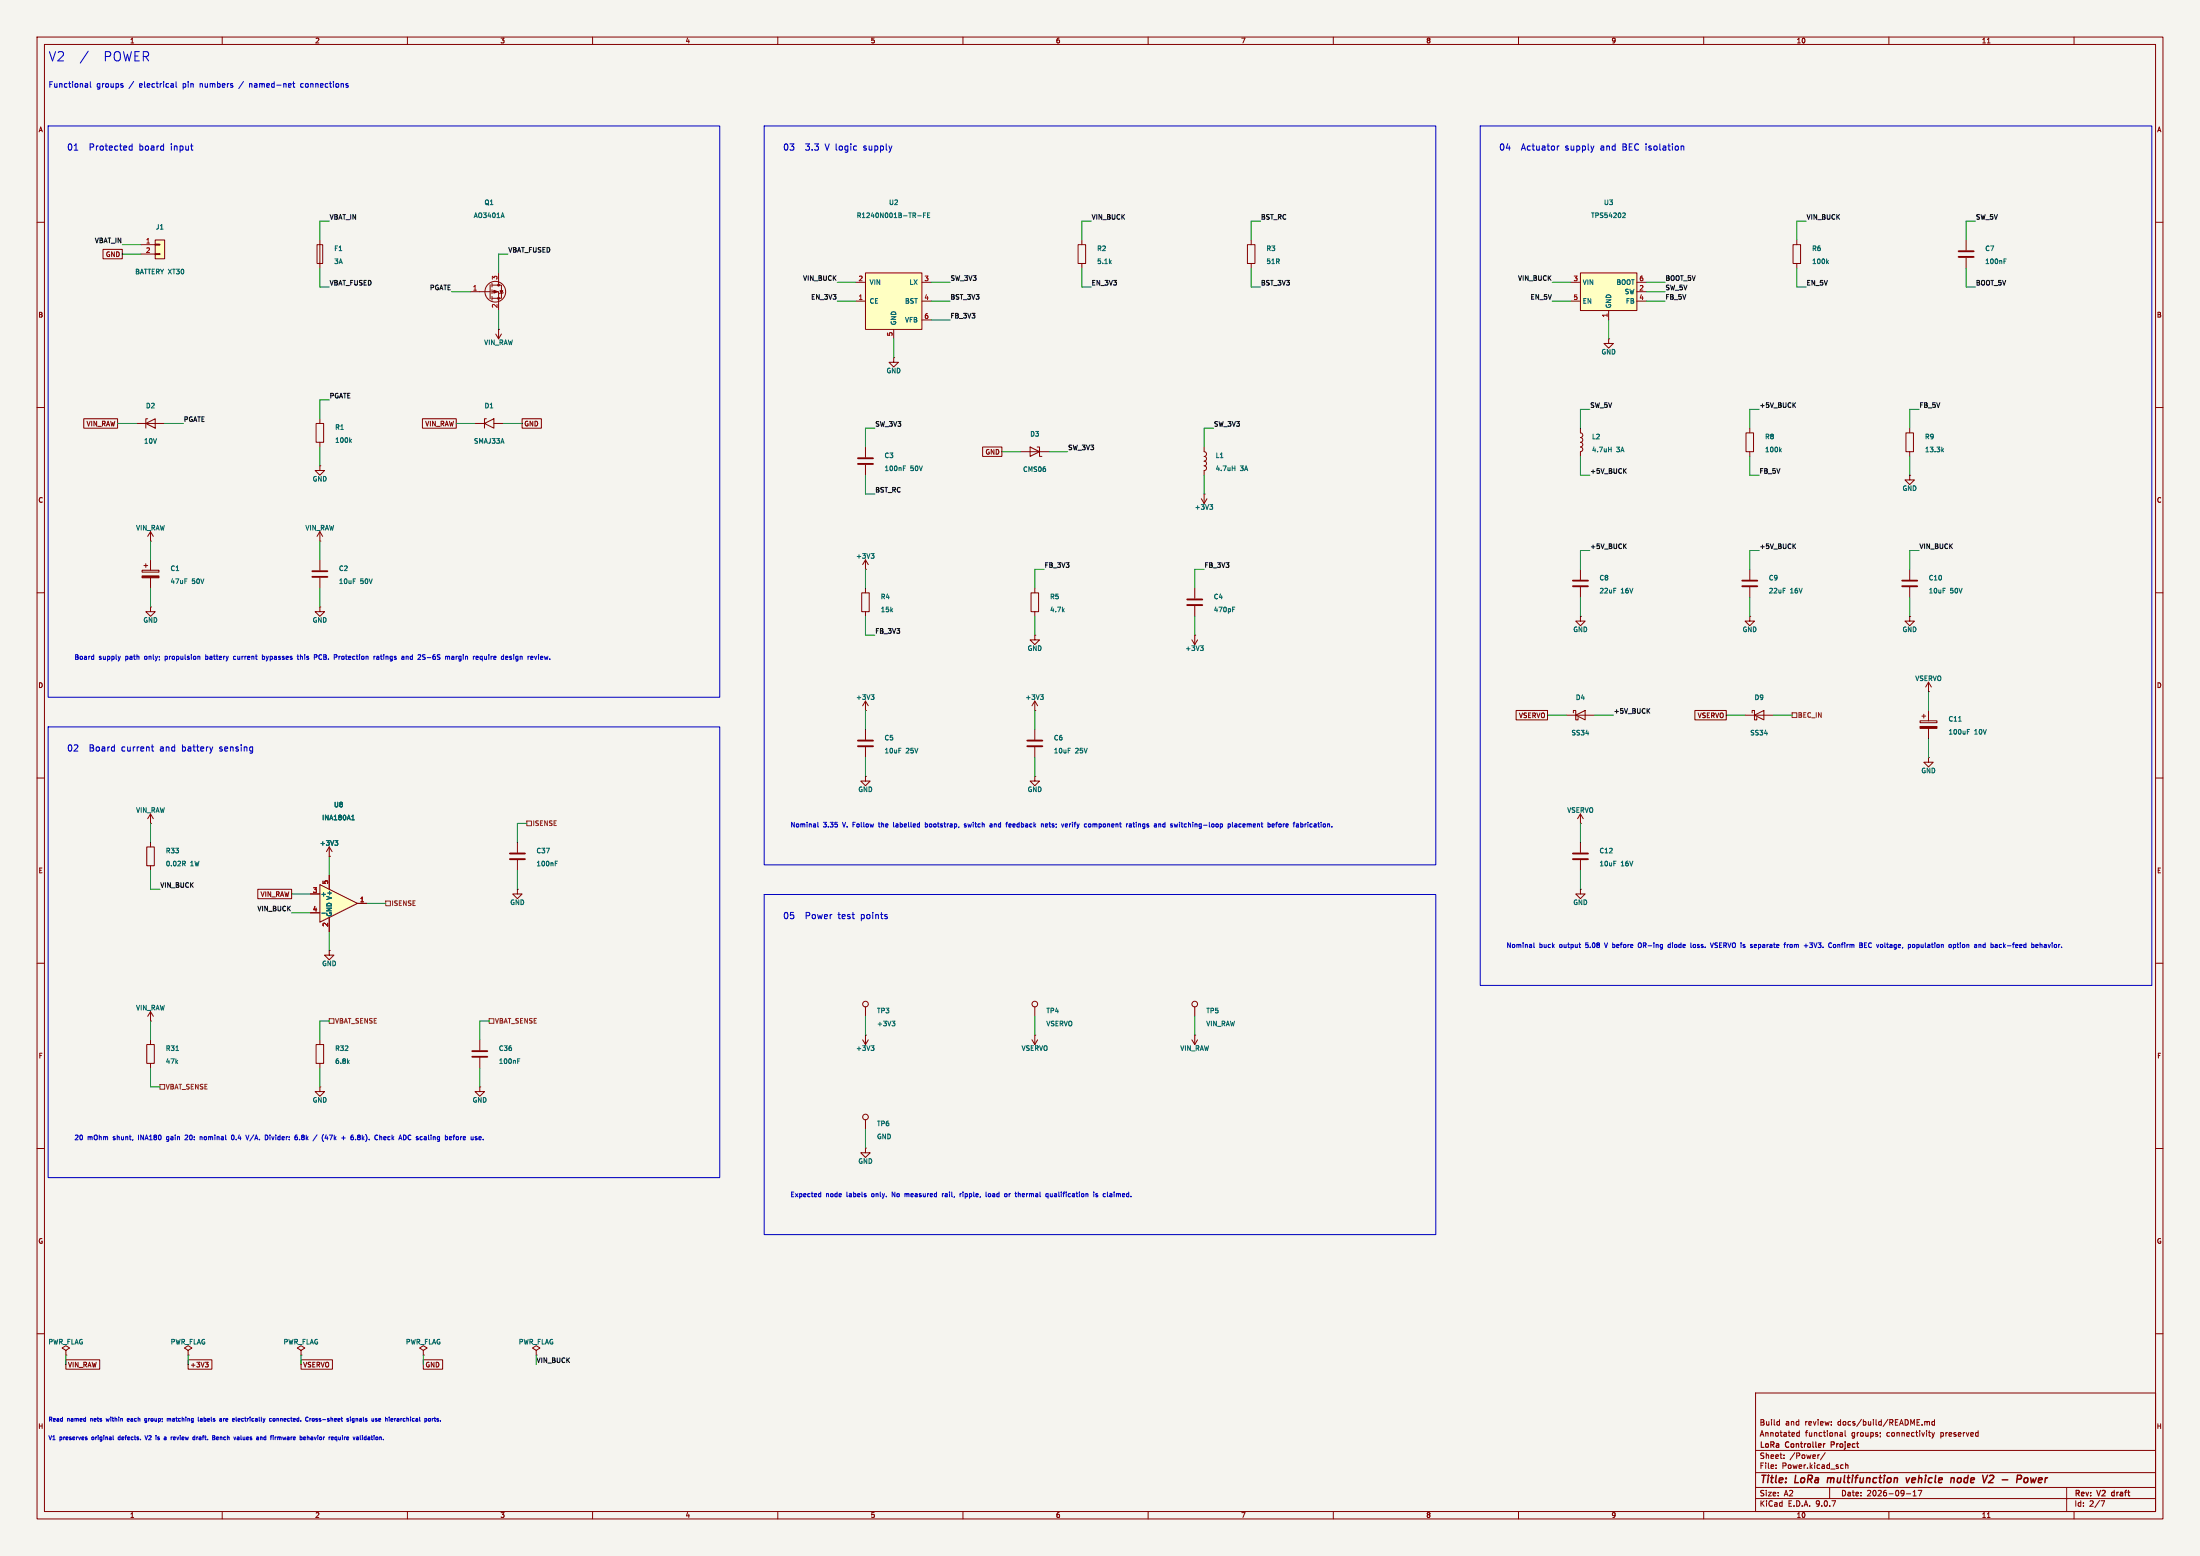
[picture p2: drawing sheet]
<svg xmlns="http://www.w3.org/2000/svg" width="594mm" height="420mm" viewBox="0 0 594 420" stroke-linecap="round" stroke-linejoin="round" font-family="sans-serif">
<path d="M0 0h594v420h-594z" fill="#f5f4ef" stroke="#f5f4ef" stroke-width=".27"/>
<g fill="none" stroke="#840000" stroke-width=".27">
<path d="M10 10h574v400h-574zM12 12h570v396h-570zM60 10v2M110 10v2M160 10v2M210 10v2M260 10v2M310 10v2M360 10v2M410 10v2M460 10v2M510 10v2"/>
<path d="M536.6 11.6h.7M560 10v2M10 60h2M127 78.7h5.3M132.3 76.8v3.8M132.8 77h2.6v3.5h-2.6M132.8 78.7h1.8v5.1M132.8 76.5v1M132.8 78.2v1M134.6 73.7v3.3M135 78.5h.8l-.4 .6zM135.9 79l-1 .2"/>
<path d="M336.8 66h2v5.1h-2zM337.8 64.8v1.2M337.8 71.1v1.3M484.1 66h2.1v5.1h-2.1zM485.1 64.8v1.2M485.1 71.1v1.3M530.9 64.8v2.8M530.9 69.6v2.8M582 60h2M132.8 80v1M133.9 90.2l.7 1.2M134.6 88.9h.1"/>
<path d="M134.6 88.9v2.5M135.4 90.2l-.8 1.2M434.3 91.4v1.3h1.3l-1.3 1.3-1.2-1.3h1.2M434.3 91.4h.1M10 110h2M128.3 114.3h2.5M130.8 114.3l2.5-1.3v2.6zM131.3 113h-.5v2.6M133.3 114.3h2.6M471.4 116.8h2.1v5.1h-2.1zM472.4 115.6v1.2M514.6 116.8h2v5.1h-2z"/>
<path d="M515.6 115.6v1.2M582 110h2M86.4 125.7v1.3h1.2l-1.2 1.3-1.3-1.3h1.3M86.4 125.7h.1M472.4 121.9v1.3M515.6 128.3v1.2h1.3l-1.3 1.3-1.3-1.3h1.3M515.6 128.3h.1M515.6 121.9v1.3M38.4 153.9h4.5v.5h-4.5zM38.9 152.7h1M39.4 152.1v1.1M40.6 146.1h.1"/>
<path d="M40.6 143.5v2.6M40.6 151.1v2.8M40.6 156v2.8M40.6 143.5l-.7 1.3M40.6 143.5l.8 1.3M86.4 146.1h.1M86.4 143.5v2.6M86.4 151.1v2.8M86.4 156v2.8M86.4 143.5l-.8 1.3M86.4 143.5l.7 1.3M233.7 158.8v1.2"/>
<path d="M279.4 158.8v1.2M322.6 158.8v2.7M426.7 153.7v2.8M426.7 158.5v2.8M472.4 153.7v2.8M472.4 158.5v2.8M10 160h2M40.6 163.8v1.3h1.3l-1.3 1.3-1.2-1.3h1.2M40.6 163.8h.1M86.4 163.8v1.3h1.2l-1.2 1.3-1.3-1.3h1.3M86.4 163.8h.1M232.7 160h2v5.1h-2z"/>
<path d="M233.7 165.1v1.3M278.4 160h2v5.1h-2zM279.4 171.5v1.2h1.3l-1.3 1.3-1.3-1.3h1.3M279.4 171.5h.1M279.4 165.1v1.3M321.8 172.7l.8 1.3M322.6 171.5h.1M322.6 163.6v2.8M322.6 171.5v2.5M323.3 172.7l-.7 1.3M472.4 166.4v1.2h1.3l-1.3 1.3-1.2-1.3h1.2M472.4 166.4h.1"/>
<path d="M515.6 166.4v1.2h1.3l-1.3 1.3-1.3-1.3h1.3M515.6 166.4h.1M582 160h2M233.7 191.8h.1M233.7 189.2v2.6M233.7 196.9v2.7M233.7 189.2l-.8 1.3M233.7 189.2l.7 1.3M279.4 191.8h.1M279.4 189.2v2.6M279.4 196.9v2.7M279.4 189.2l-.8 1.3"/>
<path d="M279.4 189.2l.8 1.3M10 210h2M40.6 219.7v2.6M40.6 219.7l-.7 1.3M40.6 219.7l.8 1.3M233.7 209.6v1.2h1.2l-1.2 1.3-1.3-1.3h1.3M233.7 209.6h.1M233.7 201.7v2.8M279.4 209.6v1.2h1.3l-1.3 1.3-1.3-1.3h1.3M279.4 209.6h.1M279.4 201.7v2.8M582 210h2"/>
<path d="M39.6 228.6h2.1v5.1h-2.1zM40.6 222.3h.1M40.6 227.3v1.3M40.6 233.7v1.3M10 260h2M40.6 275.6h.1M40.6 273.1v2.5M40.6 273.1l-.7 1.2M40.6 273.1l.8 1.2M233.7 279.4h.1M233.7 271.8v2.5M233.7 279.4v2.5"/>
<path d="M279.4 279.4h.1M279.4 271.8v2.5M279.4 279.4v2.5M322.6 279.4h.1M322.6 271.8v2.5M322.6 279.4v2.5M582 260h2M232.9 280.7l.8 1.2M234.4 280.7l-.7 1.2M278.6 280.7l.8 1.2M280.2 280.7l-.8 1.2M321.8 280.7l.8 1.2"/>
<path d="M323.3 280.7l-.7 1.2M10 310h2M233.7 309.9v1.3h1.2l-1.2 1.2-1.3-1.2h1.3M233.7 309.9h.1M233.7 302.3v2.5M582 310h2M10 360h2M474 376h108v32h-108zM582 360h2M474 397.5h108M474 391.5h108M479.5 396.2v.2"/>
<path d="M479.5 395.4v.2M480 383.7h.5M480.5 383.2v1.5M480.5 384.6l-.5 .1M481.7 393.5v.2M481.7 392.7v.2M485.1 387.4l.3 .3 .4-.1M485.8 386.2v1.5M485.8 386.7h-.4l-.3 .3M491.2 392.7h-.2M492.8 392.1l-1.3 1.9M496.8 387.6h.7"/>
<path d="M496.8 386.7h.6l.1 1M497.2 395.4h.5M497.5 387l-.7 .2M497.7 396.3l-.5 .1M498.2 386.2v1.3l.2 .2M498.3 395.5l.6-.1 .1 1M498.3 394.9v1.5M507.7 386.7v.2M507.7 387.6l-.1 .3M519.7 383.8l.4-.1 .2 .2M519.7 383.7v1M520.3 383.9l.2-.2h.4l.1 1"/>
<path d="M520.3 383.9v.8M520.7 386.7h.5M521.1 387.7h.1M521.6 386.7l.4 1M522 387.7l-.4 .5M522.3 386.7l-.3 1M522.3 383.7h-.4l-.3 .3 .1 .6h.6M522.3 383.2v1.5M60 408v2M110 408v2M160 408v2M210 408v2"/>
<path d="M260 408v2M310 408v2M360 408v2M410 408v2M460 408v2M474 404.5h108M474 401.5h108M494 401.5v3M510 408v2M514.7 403.2h1.2M516.5 403.8h.9M516.5 402.7l.5-.4v1.5"/>
<path d="M517.9 402.3h1l-.7 1.5M536.6 409.6h.7M558 401.5v6.5M560 408v2M567.2 405.1h1l-.6 1.5"/>
<circle cx="133.7" cy="78.7" r="2.79"/>
<circle cx="233.7" cy="271" r=".76"/>
<circle cx="279.4" cy="271" r=".76"/>
<circle cx="322.6" cy="271" r=".76"/>
<circle cx="233.7" cy="301.5" r=".76"/>
</g>
<path d="M494.4 390h.6M495 389.2h-.6v1.5M570.2 402.9v.7" fill="none" stroke="#840000" stroke-width=".3"/>
<path d="M493.5 398.9l-.1 1.3M514.7 398.9l.3 1.3 .6-1.3M526.8 399.1l.3-.2 .5 .1-.1 1.2M538.2 398.3l-.7-.1-.3 .2M538.2 399.1l-1.3 1.1h1.2M545.7 399.1l.1-.5-.1-.3-1-.1-.2 2M546.5 399.2l.4-.3 .5 .1 .2 .2-.3 .9-.5 .1-.3-.2M548.3 398.9l.2 1.3 .5-1" fill="none" stroke="#840000" stroke-width=".4"/>
<g fill="none" stroke="#840000" stroke-width=".51">
<path d="M528.8 67.8h4.1M528.8 69.3h4.1M84.3 154.2h4.1M84.3 155.7h4.1M424.7 156.7h4.1M424.7 158.2h4.1M470.4 156.7h4.1M470.4 158.2h4.1M320.5 161.8h4.1M320.5 163.3h4.1M231.6 199.9h4.1M277.4 199.9h4"/>
<path d="M231.6 201.4h4.1M277.4 201.4h4"/>
</g>
<g fill="none" stroke="#006464" stroke-width=".27">
<path d="M135.7 57.5l.4 1.2M493.3 70.7l.4 .5M493.7 70.3l-.5 .5M541.1 70.5h.4M541.1 69.9h.6M480.6 121.5l.4 .5M481 121.1l-.5 .5M524.4 121.5l.4 .5M524.8 121.1l-.5 .5M324.1 174.3h.8l-.4 .5M324.6 174.8l.3 .2-.3 .6M332.8 164.5h.4"/>
<path d="M332.8 163.9h.6M235.2 187.5h.8l-.4 .5M235.7 188l.3 .2-.3 .6M280.9 187.5h.8l-.4 .5M281.5 188l.2 .2-.2 .6M49.6 233.1l.4 .6M49.9 232.5v.6M240.8 275.6h.8l-.4 .5M241.4 276.1l.2 .3-.2 .5M235.2 282.3h.8l-.4 .4M235.7 282.7l.3 .3-.3 .5"/>
</g>
<g fill="#840000" stroke="#840000" stroke-width=".27">
<path d="M38.4 155.4h4.5v.6h-4.5z"/>
<path d="M133.3 78.4l1.1 .3-1.1 .4z"/>
<circle cx="134.6" cy="77" r=".25"/>
<circle cx="134.6" cy="80.5" r=".25"/>
</g>
<path d="M86.4 238.8l10.1 5-10.1 5.1z" fill="#ffffc2"/>
<g fill="none" stroke="#840000" stroke-width=".27">
<path d="M426.7 219.7l-.7 1.3M426.7 219.7l.8 1.3M426.7 219.7v2.6M520.7 204.5v1.2h1.3l-1.3 1.3-1.3-1.3h1.3M520.7 204.5h.1M86.4 238.8l10.1 5-10.1 5.1zM88.9 231.1h.1M88.9 228.6v2.5M88.9 236.2v3.8M88.9 228.6l-.8 1.3M88.9 228.6l.8 1.3M139.7 227.3v2.8"/>
<path d="M139.7 232.2v2.8M426.7 222.3h.1M426.7 227.3v2.8M426.7 232.2v2.8M83.8 241.3h2.6M83.8 246.4h2.6M88.9 256.5v1.3h1.3l-1.3 1.3-1.3-1.3h1.3M88.9 256.5h.1M88.9 247.7v3.8M96.5 243.8h2.6M139.7 240v1.3h1.3l-1.3 1.3-1.3-1.3h1.3M139.7 240h.1"/>
<path d="M426.7 240v1.3h1.3l-1.3 1.3-1.3-1.3h1.3M426.7 240h.1M39.6 281.9h2.1v5.1h-2.1zM40.6 280.7v1.2M40.6 287v1.3M85.3 281.9h2.1v5.1h-2.1zM86.4 293.4v1.2h1.2l-1.2 1.3-1.3-1.3h1.3M86.4 293.4h.1M86.4 280.7v1.2M86.4 287v1.3M129.5 293.4v1.2h1.3l-1.3 1.3-1.2-1.3h1.2M129.5 293.4h.1"/>
<path d="M129.5 280.7v2.8M129.5 285.5v2.8M114.3 364.5l1-.6-1-.7-1 .7 1 .6v1.3M114.3 365.8h.1M144.8 364.5l1-.6-1-.7-1 .7 1 .6v1.3M144.8 365.8h.1"/>
</g>
<path d="M90.4 226.9h.8l-.4 .5M91 227.4l.2 .2-.2 .6M94.9 221.3h.8M95.2 220.2l.1-.2v1.3M149.9 233.1h.4M149.9 232.4h.6M86.9 246.5h1M47.5 283.6h.7M139.8 286.4h.4M139.8 285.8h.6" fill="none" stroke="#006464" stroke-width=".27"/>
<path d="M137.7 230.4h4M137.7 231.9h4M424.7 230.4h4.1M424.7 231.9h4.1M127.5 283.7h4.1M127.5 285.2h4.1" fill="none" stroke="#840000" stroke-width=".51"/>
<path d="M233.7 73.7h15.2v15.2h-15.2z" fill="#ffffc2"/>
<g fill="none" stroke="#840000" stroke-width=".27">
<path d="M85.6 66h1.5v5.1h-1.5zM86.4 64.8v7.6M231.1 76.2h2.6M233.7 73.7h15.2v15.2h-15.2zM248.9 76.2h2.6M231.1 81.3h2.6M241.3 96.5v1.3h1.3l-1.3 1.3-1.3-1.3h1.3M241.3 96.5h.1M241.3 88.9v2.5M248.9 81.3h2.6M248.9 86.4h2.6M36.8 114.3h7.6"/>
<path d="M39.4 114.3l2.5-1.3v2.6zM39.9 113h-.5v2.6M85.3 114.3h2.1v5.1h-2.1zM86.4 113v1.3M86.4 119.4v1.3M426.7 115.6v1.2l.5 .2 .1 .5-.1 .4-.5 .2 .5 .3 .1 .5-.6 .5M426.7 119.4l.5 .2 .1 .4-.1 .5-.5 .1 .5 .2 .1 .5-.1 .4-.5 .2v1.3M233.7 120.7v2.7M233.7 125.5v2.8M422.9 193h7.6M424.8 192.4v-.6h.6v2.5h.7v-.6M425.4 193l2.6-1.2v2.5z"/>
<path d="M471.2 193h7.6M473.1 192.4v-.6h.6v2.5h.6v-.6M473.7 193l2.5-1.2v2.5zM17.8 364.5l1-.6-1-.7-1 .7 1 .6v1.3M17.8 365.8h.1M50.8 364.5l1-.6-1-.7-1 .7 1 .6v1.3M50.8 365.8h.1M81.3 364.5l1-.6-1-.7-1 .7 1 .6v1.3M81.3 365.8h.1"/>
</g>
<path d="M247.8 58.3h.9M249.3 58.1h.5M249.9 57.5h-.6v1.2M250.4 58.1h.5M251 57.5h-.6v1.2h.6M94.5 118.9l.4 .5M94.9 118.6l-.5 .5M243.9 126.4h.4M243.9 125.8h.6M434.3 121.3h.7M435 120.7v1.3" fill="none" stroke="#006464" stroke-width=".27"/>
<path d="M231.6 123.7h4.1M231.6 125.2h4.1" fill="none" stroke="#840000" stroke-width=".51"/>
<path d="M426.7 73.7h15.3v10.1h-15.3z" fill="#ffffc2"/>
<g fill="none" stroke="#840000" stroke-width=".27">
<path d="M424.2 76.2h2.5M426.7 73.7h15.3v10.1h-15.3zM442 76.2h2.5M442 78.7h2.5M424.2 81.3h2.5M434.3 83.8v2.6M442 81.3h2.5M233.7 153.7h.1M233.7 151.1l-.8 1.3M233.7 151.1l.7 1.3M233.7 151.1v2.6M518.4 194.6h4.6v.5h-4.6z"/>
<path d="M518.9 193.3h1M519.4 192.8v1M520.7 186.7h.1M520.7 184.2v2.5M520.7 191.8v2.8M520.7 196.6v2.8M520.7 184.2l-.8 1.2M520.7 184.2l.8 1.2"/>
</g>
<path d="M438.3 57.5h.4l.1 .3-.7 .9h.7M235.2 149.4h.8l-.4 .5M235.7 149.9l.3 .2-.3 .6M528.8 194.7h.7M531.2 197.5h.4M531.2 196.9h.6" fill="none" stroke="#006464" stroke-width=".27"/>
<path d="M518.4 196.1h4.6v.5h-4.6z" fill="#840000" stroke="#840000" stroke-width=".27"/>
<path d="M41.9 64.8h2.5v5.1h-2.5z" fill="#ffffc2"/>
<g fill="none" stroke="#840000" stroke-width=".27">
<path d="M27.8 67.3h5.2v2.6h-5.2zM38.1 66h3.8M38.1 68.6h3.8M41.9 64.8h2.5v5.1h-2.5zM41.9 65.9h1.3v.3h-1.3zM41.9 68.5h1.3v.2h-1.3zM291.1 66h2v5.1h-2zM292.1 64.8v1.2M292.1 71.1v1.3M22.6 113h9.1v2.6h-9.1zM114.1 113h9.1v2.6h-9.1zM141 113h5.2v2.6h-5.2z"/>
<path d="M265.3 120.6h5.2v2.6h-5.2zM275.6 121.9h7.6M278.1 120.7l2.6 1.2-2.6 1.3zM280 120.7h.7v2.5h.6M324.4 134.6l.7 1.3M325.1 133.4h.1M325.1 120.7v1.2l.5 .2 .2 .5-.2 .4-.5 .2 .4 .1 .2 .4-.1 .5-.5 .3 .6 .4-.1 .6-.5 .2 .5 .3 .1 .5-.2 .4-.4 .1M325.1 127v1.3M325.1 133.4v2.5M325.9 134.6l-.8 1.3M515.6 153.7v2.8M515.6 158.5v2.8"/>
<path d="M426.7 166.4v1.2h1.3l-1.3 1.3-1.3-1.3h1.3M426.7 166.4h.1M409.4 191.8h8.4v2.5h-8.4zM457.6 191.8h8.5v2.5h-8.5zM88.9 231.1h.1M88.9 236.2v3.8M69.6 240h9.1v2.6h-9.1zM83.8 241.3h2.6M83.8 246.4h2.6M88.9 247.7v3.8M96.5 243.8h2.6M17.8 367h9.1v2.6h-9.1z"/>
<path d="M50.8 367h6.4v2.6h-6.4zM55.4 367.7h.8l-.4 .5M56 368.2l.2 .2-.2 .6M81.3 367h8.5v2.6h-8.5zM114.3 367h5.2v2.6h-5.2z"/>
</g>
<path d="M326.6 136.2h.8l-.4 .5M327.2 136.7l.2 .2-.2 .6M332.7 126.4h.7M333.4 125.8v1.2M90.4 226.9h.8l-.4 .5M91 227.4l.2 .2-.2 .6M94.9 221.3h.8M95.2 220.2l.1-.2v1.3M86.9 246.5h1" fill="none" stroke="#006464" stroke-width=".27"/>
<path d="M513.6 156.7h4.1M513.6 158.2h4.1" fill="none" stroke="#840000" stroke-width=".51"/>
<path d="M483.9 192.4h1.2v1.3h-1.2zM142.2 221.6h1.3v1.3h-1.3zM104.1 243.2h1.3v1.3h-1.3zM88.9 275h1.3v1.2h-1.3zM132.1 275h1.2v1.2h-1.2zM43.2 292.7h1.2v1.3h-1.2z" fill="none" stroke="#725600" stroke-width=".27"/>
<path d="M484.3 109.3l.5 .7M484.8 108.7l-.7 .7M438.6 127l.5 .8M439.1 126.5l-.7 .7M438.6 147.4l.5 .7M439.1 146.8l-.7 .7M484.3 147.4l.5 .7M484.8 146.8l-.7 .7M444.9 191.8l.5 .7M445.4 191.3l-.7 .7" fill="none" stroke="#0f0f0f" stroke-width=".27"/>
<g fill="none" stroke="#009600" stroke-width=".27">
<path d="M88.9 59.7h-2.5v5.1M294.6 59.7h-2.5v5.1M340.4 59.7h-2.6v5.1M487.7 59.7h-2.6v5.1M533.4 59.7h-2.5v5.1M33 68.6h5.1M33 66h5.1M86.4 72.4v5.1h2.5M121.9 78.7h5.1M137.2 68.6h-2.6v5.1M226.1 76.2h5M251.5 76.2h5"/>
<path d="M292.1 72.4v5.1h2.5M337.8 72.4v5.1h2.6M419.1 76.2h5.1M444.5 76.2h5.1M444.5 78.7h5.1M485.1 72.4v5.1h2.6M530.9 72.4v5.1h2.5M134.6 83.8v5.1M226.1 81.3h5M241.3 91.4v5.1M251.5 81.3h5M251.5 86.4h5"/>
<path d="M419.1 81.3h5.1M434.3 86.4v5M444.5 81.3h5.1M31.7 114.3h5.1M44.4 114.3h5.1M88.9 108h-2.5v5M123.2 114.3h5.1M135.9 114.3h5.1M236.2 115.6h-2.5v5.1M327.7 115.6h-2.6v5.1M429.3 110.5h-2.6v5.1M475 110.5h-2.6v5.1"/>
<path d="M518.2 110.5h-2.6v5.1M86.4 120.7v5M233.7 128.3v5.1h2.5M270.5 121.9h5.1M283.2 121.9h5.1M325.1 128.3v5.1M426.7 123.2v5.1h2.6M472.4 123.2v5.1h2.6M515.6 123.2v5.1M40.6 146.1v5M40.6 158.8v5M86.4 146.1v5"/>
<path d="M86.4 158.8v5M233.7 153.7v5.1M281.9 153.7h-2.5v5.1M325.1 153.7h-2.5v5.1M429.3 148.6h-2.6v5.1M475 148.6h-2.6v5.1M518.2 148.6h-2.6v5.1M233.7 166.4v5.1h2.5M279.4 166.4v5.1M322.6 166.4v5.1M426.7 161.3v5.1M472.4 161.3v5.1"/>
<path d="M515.6 161.3v5.1M233.7 191.8v5.1M279.4 191.8v5.1M417.8 193h5.1M430.5 193h5.1M466.1 193h5.1M478.8 193h5.1M520.7 186.7v5.1M520.7 199.4v5.1M233.7 204.5v5.1M279.4 204.5v5.1M40.6 222.3v5"/>
<path d="M40.6 235v5h2.6M88.9 231.1v5.1M139.7 235v5M142.2 222.3h-2.5v5M426.7 222.3v5M426.7 235v5M78.7 246.4h5.1M78.7 241.3h5.1M88.9 251.5v5M99.1 243.8h5M40.6 275.6v5.1M88.9 275.6h-2.5v5.1"/>
<path d="M132.1 275.6h-2.6v5.1M233.7 274.3v5.1M279.4 274.3v5.1M322.6 274.3v5.1M40.6 288.3v5.1h2.6M86.4 288.3v5.1M129.5 288.3v5.1M233.7 304.8v5.1M17.8 365.8v2.5M50.8 365.8v2.5M81.3 365.8v2.5M114.3 365.8v2.5"/>
<path d="M144.8 365.8v2.5"/>
</g>
<g fill="none" stroke="#0000c2" stroke-width=".27">
<path d="M23.8 13.8l-2.1 3.2M13 34h181.3v154.2h-181.3zM23.2 22.6l.5 .2v.8M23.7 23.5l-.5 .1M23.7 22.9l-.5 .1M24.4 22.1v1.2l.2 .3M33 23.1l.2 .2-.2 .3M33 22.6h.2M35.7 38.8v1.7M35.7 39.5l-.5-.1-.3 .3M46.3 22.6l.5 .2v.8M46.8 23.5l-.5 .1"/>
<path d="M46.8 22.9l-.5 .1M47.5 22.1v1.2l.2 .3M67.4 22.6v1M67.5 22.6l-.1 .1M79 22.6h.6M79.2 22.1v1.2l.4 .3M81.5 22.6l-.3 .2v.5l.3 .3M93.8 23.1l.2 .2-.2 .3M93.8 22.6h.2M206.3 34h181.4v199.4h-181.4zM399.7 34h181.3v232h-181.3zM420.5 39.4v1.1"/>
<path d="M421 39.4l-.5 .3M430.3 39.4l-.4 1.1M454 39.5h.6v1M20 40.5h1M34.9 40.2l.3 .3h.5M25.2 177.1l.1 .1M25.3 176.7v1.3M25.3 177.9l-.1 .1M32.5 177.1l-.3 .9M53.6 177.1l.4 .2v.7M55.5 176.7v1.3M55.5 177.9l.2 .1"/>
<path d="M55.7 177.1l-.2 .1M63.5 177.1l-.5 .3 .1 .5 .4 .1M70.8 177.2l.6 .1M70.8 176.7v1.3M71.4 177.9h-.6M80.2 177.1h.5M80.4 176.7v1.1l.3 .2M84.9 176.7h.5l.2 .3-.1 .3-.6 .1M90.9 176.8v.5M101 177.1v.9M101.3 177.1l-.3 .3M101.7 177.2h.5l.1 .8"/>
<path d="M102.3 177.4l-.6 .3 .2 .3 .4-.1M108.6 177.1l.4 .1 .1 .8M109.1 177.9l-.5 .1M109.1 177.4l-.5 .1M109.7 177.1v.9M110 177.1l-.3 .2M114.1 177.9h.6M114.6 176.7l-.4 .1-.1 .3 .6 .3M120.5 177.1l.4 .2M120.9 177.3l.4-.1 .1 .8M120.9 177.3v.7M122.4 177.1l-.4 .1"/>
<path d="M122.4 177.5l-.5 .2 .1 .2 .4 .1M128.6 177.2l.4-.1 .1 .3-.6 .2M128.6 177.9h.5M130.1 177.1l-.5 .3 .1 .5 .4 .1M136.5 177.6l.6-.2v-.2l-.4-.1-.2 .2 .1 .6h.5M137.6 177.9l.1 .1M137.8 177.1l-.2 .2 .2 .3M144.3 177.1l.3 .9 .3-.9M13 196.2h181.3v121.7h-181.3zM40.8 201.6h.7M41.1 201v1.5l.4 .2M57.4 201.6l-.4 1.1"/>
<path d="M220.8 222v1l.2 .2M241.3 222v1l.1 .2M249.8 222v1.2M249.8 223.2h.4M250.2 222.4h-.4M260.8 222.4h-.3l-.1 .2 .5 .4M260.9 223l-.2 .2h-.3M267.3 222.4h.5l.1 .8M267.9 222.7l-.6 .2 .1 .3h.5M271.6 222.4h.4M271.9 222h.1M272.6 222.4l-.2 .2 .2 .6"/>
<path d="M273 222.7l-.6 .1M281.2 222.5l.4-.1 .1 .8M281.2 222.4v.8M282.3 222.4v.8M282.9 222.7l-.6 .1M287.2 222.4l-.3 .8M288.1 222.4l-.5 .2 .1 .6h.4M288.2 222.7l-.6 .1M294.4 222.4h-.3l-.2 .2v.5l.5 .1M304.5 222.4l-.4 .2M304.9 222.4h.5l.1 .8M305.5 222.7l-.6 .2 .2 .3h.4"/>
<path d="M305.9 222.4h.5M312.2 222.4l.1 .8M312.3 223.2h-.2M312.3 222.7h-.2M312.9 222.5l.4-.1 .1 .8M312.9 222.4v.8M318 222.4l-.2 .8-.3-.6M331.6 222.4h.4l.2 .2-.1 .6h-.5M331.6 222.4v1.2M332.8 222v1l.1 .2M333.4 222.4h.4l.2 .2M334 222.7l-.6 .2 .1 .3h.5"/>
<path d="M343.5 222.8l.6-.1-.1-.3h-.4l-.1 .2v.6h.5M344.4 222.4h.5M344.9 222l-.3 .1v1.1M351.2 222.4h.4l.2 .2-.1 .6h-.5M351.2 222v1.2M206.3 241.4h181.4v91.8h-181.4zM239.5 247.5v.4M414.1 254.5v1.1l.2 .2M426.3 254.9h.5M426.5 255.7l.3 .1M433.2 254.5l.4 1.3M442.9 254.5l-.4 .1-.2 .3 .1 .7 .5 .2"/>
<path d="M451 255l-.4-.1-.2 .3 .1 .5h.5M456.5 254.5v1.1l.2 .2M457.3 255v.7M461.8 254.5l.4 1.3 .4-1.3M474.1 254.9l-.4 .2v.6l.4 .1M474.3 255.2l-.6 .1M481.6 254.9h.5M482.1 254.5l-.2 .1M482.5 254.9v.9M482.9 254.9l-.4 .3M487.1 255.3h1M488.6 255.6l.5 .2"/>
<path d="M488.6 254.5h.8M494.5 254.6h.1M494.5 255.6v.1M495.1 255h.5l-.1 .7-.4-.1zM503.4 255.1h.4M504 254.5h-.6v1.3h.6M516.4 255h.6l-.1 .7-.5-.1zM517.6 255.7l.3 .1M517.9 254.9l-.3 .1v1.2M527.4 255.7l.6-.1-.1-.6h-.5v1.2M528.4 254.9h.5M528.6 254.5v1.1l.3 .2"/>
<path d="M534.8 255l.1 .8M536 255l-.4-.1-.2 .3 .1 .5h.5M536 254.5v1.3M540.1 254.9l.3 .1M540.4 255.7l-.3 .1M549.7 255.3l.6-.1-.1-.2-.3-.1-.2 .2v.6h.5M550.8 255h.5l.1 .8M550.8 254.5v1.3M552 255.3v.4M50.2 306.4l-.2 .1M50.6 306.9l-.7 .7h.8M54 306.8v.8"/>
<path d="M54.4 306.8l-.4 .1M63 306.4h-.1a.62 .62 0 0 0-.4 .6 .62 .62 0 0 0 .5 .6M66.4 306.4l.4 1.2 .4-1.2M71.6 306.4a.64 .64 0 0 1 .8 .6 .64 .64 0 0 1-.8 .6zM80.2 306.4l-.5 .3-.1 .7 .3 .2 .4-.1-.1-.6h-.3l-.3 .2M85.6 306.3l-1.1 1.6M88.1 306.3l-.3 .9h.8M88.4 306.8v.8M92.2 307.2h1M96.8 306.4l-.3 .2 .3 .3-.3 .5 .3 .2M102.5 306.9h.5l.1 .7M102.5 306.4v1.2"/>
<path d="M109.4 306.4l.3 .5-.3 .7M121.5 306.8l.4 .1v.2l-.6 .1M121.9 307.6h-.4M122.3 306.8h.5M122.8 306.4l-.3 .2v1M129.3 307.2l.6-.1v-.2l-.4-.1-.2 .2 .1 .6h.5M221.1 323h.5M221.1 322.2h.5M221.6 321.8v1.2M233.8 322.7v.3M244.3 322.2v.8M244.5 322.2l-.2 .1"/>
<path d="M254.4 322.2v.8M254.8 322.2l-.4 .2M259.2 322.2v.8M259.6 322.2l-.4 .2M266.2 321.8v1l.2 .2M267 322.2v.8M271.3 322.3l.4-.1 .2 .2-.1 .6-.5-.1M274.9 321.8v1.2M275.3 322.2l-.4 .1M283 322.2h-.4l-.2 .2 .1 .6h.5M283 322.2v1.2M283.6 322.2v.6l.2 .2"/>
<path d="M295.3 321.8v.1M295.3 322.2v.8M296.3 322.2l-.4 .2 .4 .3v.3h-.4M299.1 323h.1M23.2 388.2l.3 .3-.3 .1M23.2 387.9h.3M30.5 387.5l.2 1.1M34.7 382.9l-.3 .1v.6h.3M34.9 383.1l-.5 .1M39.1 383.9h.4M39.1 387.5l.4 1.1M39.5 382.9l-.4 .2v.4l.4 .1"/>
<path d="M44.5 387.9l.3 .1v.6M44.8 388.6h-.3M44.8 388.1l-.3 .1M45.2 383l.3-.1 .1 .1M45.2 382.9v.7M45.6 383v.6M45.8 382.9l-.2 .1M47.2 387.9l-.4 .1 .1 .6h.3M47.4 388.1l-.6 .1M52.3 387.9h.3M52.6 388.6h-.3M52.6 387.5v1.1"/>
<path d="M53.1 387.9v.7M53.2 387.9l-.1 .2M53.5 382.5l.2 1.1M54.4 382.9h-.3M54.5 383.2l-.4 .1v.3h.4M57.4 387.5l.5 .1M57.4 388h.4M57.8 388l.2 .2v.3l-.6 .1M57.9 387.6h.1M57.9 387.6l-.1 .4M58.8 387.9l-.3 .1v.6h.3M59 388.1l-.5 .1"/>
<path d="M59.3 383.5l.5 .1M59.4 382.9h.4v.7M59.8 383.1l-.5 .2M60.3 382.9v.7M60.5 382.9l-.2 .2M63.8 382.5l.1 1.1M64.1 387.9h.4v.7M64.5 388.1l-.5 .2 .2 .3h.3M70.3 388l.4-.1 .1 .7M70.3 387.9v.7M73.3 382.9h-.3l-.2 .2 .1 .5h.4M73.8 382.9l.5 .2-.2 .5-.4-.2z"/>
<path d="M74.5 387.9h.1M75 387.9v.7M75.1 387.9l-.1 .1M82 388.2l.5-.1v-.2l-.5 .1v.6h.5M82.7 382.6h.4M83 387.5v1.1M83.1 382.6h.1M83.2 383.5l-.5 .1M83.4 387.9l-.4 .1M83.7 382.9v.7M84 382.9l-.3 .2M84.3 383v.5"/>
<path d="M90.9 387.9h-.3l-.2 .2 .1 .5h.4M90.9 387.9v1.1M94.1 382.9l-.4 .1 .4 .3v.3h-.4M94.6 382.6h.1M94.6 382.9v.7M94.7 382.6h-.1M95.6 382.9h-.3l-.2 .2 .1 .5h.4M95.6 382.9v.9l-.5 .1M97.3 387.5l.1 1.1M97.9 387.6h.1M97.9 387.9v.7M101.4 383.2l.4 .3-.4 .1"/>
<path d="M101.4 382.9h.4M102.7 382.9l-.4 .1v.6h.4M102.8 383.1l-.5 .1M106.5 382.9v.7M106.7 382.9l-.2 .2M115.8 382.9l.4 .2-.2 .5-.3-.2zM116.7 382.9v.7M117 382.9l-.3 .2M117.2 382.9h.5M117.4 382.5l.1 1.1"/>
</g>
<g font-size="3.5" fill="#0000c2">
<text x="13" y="16.8">V2</text>
<text x="27.6" y="16.8">POWER</text>
</g>
<g font-size="2.8" fill="#840000">
<text x="475" y="400.9">Title:</text>
<text x="484.7" y="400.9">LoRa</text>
<text x="494.2" y="400.9">multifunction</text>
<text x="516.4" y="400.9">vehicle</text>
<text x="529.2" y="400.9">node</text>
<text x="538.6" y="400.9">V2</text>
<text x="544.6" y="400.9">-</text>
<text x="549.4" y="400.9">Power</text>
</g>
<g font-size="2.4" fill="#0000c2">
<text x="18" y="40.8">01</text>
<text x="24.1" y="40.8">Protected</text>
<text x="37.6" y="40.8">board</text>
<text x="46.2" y="40.8">input</text>
<text x="211.3" y="40.8">03</text>
<text x="217.4" y="40.8">3.3</text>
<text x="222.9" y="40.8">V logic</text>
<text x="233.4" y="40.8">supply</text>
<text x="404.7" y="40.8">04</text>
<text x="410.7" y="40.8">Actuator</text>
<text x="422.7" y="40.8">supply</text>
<text x="432.3" y="40.8">and</text>
<text x="438.3" y="40.8">BEC isolation</text>
<text x="18" y="203">02</text>
<text x="24.1" y="203">Board</text>
<text x="32.8" y="203">current</text>
<text x="43.3" y="203">and</text>
<text x="49.3" y="203">battery</text>
<text x="59.6" y="203">sensing</text>
<text x="211.3" y="248.2">05</text>
<text x="217.4" y="248.2">Power</text>
<text x="226.3" y="248.2">test</text>
<text x="232.5" y="248.2">points</text>
</g>
<g font-size="2.1" fill="#0000c2">
<text x="13" y="23.8">Functional</text>
<text x="26" y="23.8">groups</text>
<text x="34.9" y="23.8">/</text>
<text x="37.8" y="23.8">electrical</text>
<text x="49.6" y="23.8">pin</text>
<text x="54.4" y="23.8">numbers</text>
<text x="65.2" y="23.8">/</text>
<text x="68" y="23.8">named-net</text>
<text x="82" y="23.8">connections</text>
</g>
<g font-size="2.1" fill="#840000">
<text x="475" y="388">Annotated</text>
<text x="475" y="385">Build</text>
<text x="482" y="385">and</text>
<text x="487.4" y="388">functional</text>
<text x="487.4" y="385">review:</text>
<text x="496.3" y="385">docs/build/README.md</text>
<text x="500" y="388">groups;</text>
<text x="509.5" y="388">connectivity</text>
<text x="524.2" y="388">preserved</text>
<text x="475" y="394">Sheet:</text>
<text x="475" y="391.2">LoRa</text>
<text x="482.2" y="391.2">Controller</text>
<text x="483.2" y="394">/Power/</text>
<text x="495.1" y="391.2">Project</text>
<text x="475" y="396.7">File:</text>
<text x="481.1" y="396.7">Power.kicad_sch</text>
<text x="475" y="406.9">KiCad</text>
<text x="475" y="404.1">Size:</text>
<text x="481.7" y="404.1">A2</text>
<text x="482.7" y="406.9">E.D.A.</text>
<text x="490.3" y="406.9">9.0.7</text>
<text x="497" y="404.1">Date:</text>
<text x="504" y="404.1">2026-09-17</text>
<text x="560" y="404.3">Rev:</text>
<text x="560" y="406.9">Id:</text>
<text x="564.1" y="406.9">2/7</text>
<text x="566.4" y="404.3">V2</text>
<text x="570.8" y="404.3">draft</text>
</g>
<g font-size="1.8" fill="#840000">
<text x="35" y="11.9">1</text>
<text x="85" y="11.9">2</text>
<text x="135" y="11.9">3</text>
<text x="185" y="11.9">4</text>
<text x="235" y="11.9">5</text>
<text x="285" y="11.9">6</text>
<text x="335" y="11.9">7</text>
<text x="385" y="11.9">8</text>
<text x="435" y="11.9">9</text>
<text x="485" y="11.9">10</text>
<text x="535" y="11.9">11</text>
<text x="10.3" y="35.9">A</text>
<text x="582.3" y="35.9">A</text>
<text x="28.5" y="69.5">GND</text>
<text x="10.3" y="85.9">B</text>
<text x="582.3" y="85.9">B</text>
<text x="23.3" y="115.3">VIN_RAW</text>
<text x="114.7" y="115.3">VIN_RAW</text>
<text x="141.4" y="115.3">GND</text>
<text x="266" y="122.9">GND</text>
<text x="10.3" y="135.9">C</text>
<text x="582.3" y="135.9">C</text>
<text x="10.3" y="185.9">D</text>
<text x="582.3" y="185.9">D</text>
<text x="410" y="194">VSERVO</text>
<text x="458.3" y="194">VSERVO</text>
<text x="10.3" y="235.9">E</text>
<text x="582.3" y="235.9">E</text>
<text x="70.3" y="242.3">VIN_RAW</text>
<text x="10.3" y="285.9">F</text>
<text x="582.3" y="285.9">F</text>
<text x="10.3" y="335.9">G</text>
<text x="582.3" y="335.9">G</text>
<text x="18.3" y="369.3">VIN_RAW</text>
<text x="51.3" y="369.3">+3V3</text>
<text x="81.8" y="369.3">VSERVO</text>
<text x="114.8" y="369.3">GND</text>
<text x="10.2" y="385.9">H</text>
<text x="582.2" y="385.9">H</text>
<text x="35" y="409.9">1</text>
<text x="85" y="409.9">2</text>
<text x="135" y="409.9">3</text>
<text x="185" y="409.9">4</text>
<text x="235" y="409.9">5</text>
<text x="285" y="409.9">6</text>
<text x="335" y="409.9">7</text>
<text x="385" y="409.9">8</text>
<text x="435" y="409.9">9</text>
<text x="485" y="409.9">10</text>
<text x="535" y="409.9">11</text>
</g>
<g font-size="1.8" fill="#0f0f0f">
<text x="88.9" y="59.3">VBAT_IN</text>
<text x="294.6" y="59.3">VIN_BUCK</text>
<text x="340.4" y="59.3">BST_RC</text>
<text x="487.7" y="59.3">VIN_BUCK</text>
<text x="533.4" y="59.3">SW_5V</text>
<text x="25.5" y="65.7">VBAT_IN</text>
<text x="137.2" y="68.2">VBAT_FUSED</text>
<text x="88.9" y="77.1">VBAT_FUSED</text>
<text x="216.7" y="75.9">VIN_BUCK</text>
<text x="256.5" y="75.9">SW_3V3</text>
<text x="294.6" y="77.1">EN_3V3</text>
<text x="340.4" y="77.1">BST_3V3</text>
<text x="409.8" y="75.9">VIN_BUCK</text>
<text x="449.6" y="75.9">BOOT_5V</text>
<text x="487.7" y="77.1">EN_5V</text>
<text x="533.4" y="77.1">BOOT_5V</text>
<text x="116" y="78.4">PGATE</text>
<text x="218.9" y="80.9">EN_3V3</text>
<text x="256.5" y="80.9">BST_3V3</text>
<text x="413.2" y="80.9">EN_5V</text>
<text x="449.6" y="78.4">SW_5V</text>
<text x="449.6" y="80.9">FB_5V</text>
<text x="256.5" y="86">FB_3V3</text>
<text x="88.9" y="107.6">PGATE</text>
<text x="49.5" y="114">PGATE</text>
<text x="429.3" y="110.1">SW_5V</text>
<text x="475" y="110.1">+5V_BUCK</text>
<text x="518.2" y="110.1">FB_5V</text>
<text x="236.2" y="115.2">SW_3V3</text>
<text x="327.7" y="115.2">SW_3V3</text>
<text x="288.3" y="121.6">SW_3V3</text>
<text x="429.3" y="127.9">+5V_BUCK</text>
<text x="475" y="127.9">FB_5V</text>
<text x="236.2" y="133">BST_RC</text>
<text x="429.3" y="148.2">+5V_BUCK</text>
<text x="475" y="148.2">+5V_BUCK</text>
<text x="518.2" y="148.2">VIN_BUCK</text>
<text x="281.9" y="153.3">FB_3V3</text>
<text x="325.1" y="153.3">FB_3V3</text>
<text x="236.2" y="171.1">FB_3V3</text>
<text x="435.6" y="192.7">+5V_BUCK</text>
<text x="43.2" y="239.7">VIN_BUCK</text>
<text x="69.4" y="246">VIN_BUCK</text>
<text x="144.8" y="368">VIN_BUCK</text>
</g>
<g font-size="1.8" fill="#006464">
<text x="127.8" y="59">AO3401A</text>
<text x="130.7" y="55.5">Q1</text>
<text x="231.2" y="59">R1240N001B-TR-FE</text>
<text x="239.9" y="55.5">U2</text>
<text x="429.5" y="59">TPS54202</text>
<text x="433" y="55.5">U3</text>
<text x="42" y="62.1">J1</text>
<text x="90.1" y="67.9">F1</text>
<text x="90.1" y="71.4">3A</text>
<text x="296.1" y="67.9">R2</text>
<text x="296.1" y="71.4">5.1k</text>
<text x="341.8" y="67.9">R3</text>
<text x="341.8" y="71.4">51R</text>
<text x="489.2" y="67.9">R6</text>
<text x="489.2" y="71.4">100k</text>
<text x="535.9" y="67.9">C7</text>
<text x="535.9" y="71.4">100nF</text>
<text x="36.4" y="74.2">BATTERY XT30</text>
<text x="234.7" y="77.1">VIN</text>
<text x="245.5" y="77.1">LX</text>
<text x="427.2" y="77.1">VIN</text>
<text x="436.4" y="77.1">BOOT</text>
<text x="234.7" y="82.1">CE</text>
<text x="244.3" y="82.1">BST</text>
<text x="427.2" y="82.1">EN</text>
<text x="435.2" y="83.3" transform="rotate(-90 435.2 83.3)">GND</text>
<text x="438.6" y="79.6">SW</text>
<text x="438.9" y="82.1">FB</text>
<text x="242.2" y="87.9" transform="rotate(-90 242.2 87.9)">GND</text>
<text x="244.3" y="87.2">VFB</text>
<text x="130.6" y="93.3">VIN_RAW</text>
<text x="432.3" y="95.9">GND</text>
<text x="239.3" y="100.9">GND</text>
<text x="39.3" y="110.4">D2</text>
<text x="130.7" y="110.4">D1</text>
<text x="38.8" y="119.9">10V</text>
<text x="90.4" y="116.2">R1</text>
<text x="90.4" y="119.7">100k</text>
<text x="127.9" y="119.9">SMAJ33A</text>
<text x="278.1" y="118">D3</text>
<text x="429.7" y="118.7">L2</text>
<text x="476.5" y="118.7">R8</text>
<text x="519.6" y="118.7">R9</text>
<text x="238.7" y="123.8">C3</text>
<text x="328.1" y="123.8">L1</text>
<text x="429.7" y="122.2">4.7uH</text>
<text x="436.4" y="122.2">3A</text>
<text x="476.5" y="122.2">100k</text>
<text x="519.6" y="122.2">13.3k</text>
<text x="84.3" y="130.1">GND</text>
<text x="238.7" y="127.3">100nF</text>
<text x="245.8" y="127.3">50V</text>
<text x="276.1" y="127.6">CMS06</text>
<text x="328.1" y="127.3">4.7uH</text>
<text x="334.8" y="127.3">3A</text>
<text x="322.5" y="137.8">+3V3</text>
<text x="513.6" y="132.7">GND</text>
<text x="36.6" y="143.4">VIN_RAW</text>
<text x="82.4" y="143.4">VIN_RAW</text>
<text x="45.9" y="154.3">C1</text>
<text x="91.4" y="154.3">C2</text>
<text x="231" y="151">+3V3</text>
<text x="45.9" y="157.8">47uF</text>
<text x="51.8" y="157.8">50V</text>
<text x="91.4" y="157.8">10uF</text>
<text x="97.2" y="157.8">50V</text>
<text x="237.7" y="161.9">R4</text>
<text x="283.4" y="161.9">R5</text>
<text x="327.6" y="161.9">C4</text>
<text x="431.8" y="156.8">C8</text>
<text x="431.8" y="160.3">22uF</text>
<text x="437.6" y="160.3">16V</text>
<text x="477.5" y="156.8">C9</text>
<text x="477.5" y="160.3">22uF</text>
<text x="483.3" y="160.3">16V</text>
<text x="520.7" y="156.8">C10</text>
<text x="520.7" y="160.3">10uF</text>
<text x="526.5" y="160.3">50V</text>
<text x="237.7" y="165.4">15k</text>
<text x="283.4" y="165.4">4.7k</text>
<text x="327.6" y="165.4">470pF</text>
<text x="38.6" y="168.2">GND</text>
<text x="84.3" y="168.2">GND</text>
<text x="424.7" y="170.8">GND</text>
<text x="470.4" y="170.8">GND</text>
<text x="513.6" y="170.8">GND</text>
<text x="277.4" y="175.9">GND</text>
<text x="319.9" y="175.9">+3V3</text>
<text x="517" y="184">VSERVO</text>
<text x="231" y="189.1">+3V3</text>
<text x="276.8" y="189.1">+3V3</text>
<text x="425.4" y="189.1">D4</text>
<text x="473.6" y="189.1">D9</text>
<text x="526" y="194.9">C11</text>
<text x="238.7" y="200">C5</text>
<text x="238.7" y="203.5">10uF</text>
<text x="244.5" y="203.5">25V</text>
<text x="284.4" y="200">C6</text>
<text x="284.4" y="203.5">10uF</text>
<text x="290.3" y="203.5">25V</text>
<text x="424.2" y="198.7">SS34</text>
<text x="472.5" y="198.7">SS34</text>
<text x="526" y="198.4">100uF</text>
<text x="533" y="198.4">10V</text>
<text x="518.7" y="208.9">GND</text>
<text x="231.6" y="214">GND</text>
<text x="277.4" y="214">GND</text>
<text x="36.6" y="219.6">VIN_RAW</text>
<text x="86.9" y="221.6">INA180A1</text>
<text x="90.1" y="218.1">U8</text>
<text x="423.1" y="219.6">VSERVO</text>
<text x="44.7" y="230.5">R33</text>
<text x="86.3" y="228.4">+3V3</text>
<text x="144.7" y="230.5">C37</text>
<text x="431.8" y="230.5">C12</text>
<text x="44.7" y="234">0.02R</text>
<text x="51.3" y="234">1W</text>
<text x="144.7" y="234">100nF</text>
<text x="431.8" y="234">10uF</text>
<text x="437.6" y="234">16V</text>
<text x="86.5" y="242.2">+</text>
<text x="137.7" y="244.4">GND</text>
<text x="424.7" y="244.4">GND</text>
<text x="89.8" y="247.5" transform="rotate(-90 89.8 247.5)">GND V+</text>
<text x="86.9" y="261">GND</text>
<text x="36.6" y="272.9">VIN_RAW</text>
<text x="236.7" y="273.7">TP3</text>
<text x="282.4" y="273.7">TP4</text>
<text x="325.6" y="273.7">TP5</text>
<text x="236.7" y="277.2">+3V3</text>
<text x="282.4" y="277.2">VSERVO</text>
<text x="325.6" y="277.2">VIN_RAW</text>
<text x="44.7" y="287.3">47k</text>
<text x="44.7" y="283.8">R31</text>
<text x="90.4" y="287.3">6.8k</text>
<text x="90.4" y="283.8">R32</text>
<text x="134.6" y="287.3">100nF</text>
<text x="134.6" y="283.8">C36</text>
<text x="231" y="283.8">+3V3</text>
<text x="275.7" y="283.8">VSERVO</text>
<text x="318.6" y="283.8">VIN_RAW</text>
<text x="84.3" y="297.8">GND</text>
<text x="127.5" y="297.8">GND</text>
<text x="236.7" y="304.2">TP6</text>
<text x="236.7" y="307.7">GND</text>
<text x="231.6" y="314.3">GND</text>
<text x="13" y="363.1">PWR_FLAG</text>
<text x="46" y="363.1">PWR_FLAG</text>
<text x="76.5" y="363.1">PWR_FLAG</text>
<text x="109.5" y="363.1">PWR_FLAG</text>
<text x="140" y="363.1">PWR_FLAG</text>
</g>
<g font-size="1.8" fill="#a90000">
<text x="39.3" y="65.8">1</text>
<text x="39.3" y="68.3">2</text>
<text x="134.4" y="75.6" transform="rotate(-90 134.4 75.6)">3</text>
<text x="231.7" y="75.9">2</text>
<text x="249.5" y="75.9">3</text>
<text x="424.7" y="75.9">3</text>
<text x="442.5" y="75.9">6</text>
<text x="127.6" y="78.5">1</text>
<text x="134.4" y="83.3" transform="rotate(-90 134.4 83.3)">2</text>
<text x="231.7" y="81">1</text>
<text x="249.5" y="81">4</text>
<text x="424.7" y="81">5</text>
<text x="442.5" y="78.5">2</text>
<text x="442.5" y="81">4</text>
<text x="249.5" y="86.1">6</text>
<text x="434.1" y="85.8" transform="rotate(-90 434.1 85.8)">1</text>
<text x="241" y="90.9" transform="rotate(-90 241 90.9)">5</text>
<text x="88.6" y="238.8" transform="rotate(-90 88.6 238.8)">5</text>
<text x="84.4" y="241">3</text>
<text x="97.1" y="243.6">1</text>
<text x="84.4" y="246.1">4</text>
<text x="88.6" y="250.3" transform="rotate(-90 88.6 250.3)">2</text>
</g>
<g font-size="1.8" fill="#0000c2">
<text x="20" y="178.2">Board</text>
<text x="26.7" y="178.2">supply</text>
<text x="34" y="178.2">path</text>
<text x="39.3" y="178.2">only;</text>
<text x="45" y="178.2">propulsion</text>
<text x="56.2" y="178.2">battery</text>
<text x="63.9" y="178.2">current</text>
<text x="71.9" y="178.2">bypasses</text>
<text x="81.6" y="178.2">this</text>
<text x="86.3" y="178.2">PCB.</text>
<text x="91.9" y="178.2">Protection</text>
<text x="102.8" y="178.2">ratings</text>
<text x="110.6" y="178.2">and</text>
<text x="115.2" y="178.2">2S-6S</text>
<text x="122.7" y="178.2">margin</text>
<text x="130.5" y="178.2">require</text>
<text x="138.3" y="178.2">design</text>
<text x="145.6" y="178.2">review.</text>
<text x="213.3" y="223.4">Nominal</text>
<text x="222.2" y="223.4">3.35</text>
<text x="227.6" y="223.4">V. Follow</text>
<text x="237.7" y="223.4">the</text>
<text x="241.9" y="223.4">labelled</text>
<text x="250.7" y="223.4">bootstrap,</text>
<text x="261.4" y="223.4">switch</text>
<text x="268.5" y="223.4">and</text>
<text x="273.2" y="223.4">feedback</text>
<text x="282.8" y="223.4">nets;</text>
<text x="288.6" y="223.4">verify</text>
<text x="294.9" y="223.4">component</text>
<text x="306.4" y="223.4">ratings</text>
<text x="314.1" y="223.4">and</text>
<text x="318.8" y="223.4">switching-loop</text>
<text x="334.5" y="223.4">placement</text>
<text x="345.4" y="223.4">before</text>
<text x="352.6" y="223.4">fabrication.</text>
<text x="406.7" y="255.9">Nominal</text>
<text x="415.6" y="255.9">buck</text>
<text x="421.2" y="255.9">output</text>
<text x="428.4" y="255.9">5.08</text>
<text x="433.8" y="255.9">V before</text>
<text x="443.2" y="255.9">OR-ing</text>
<text x="451.4" y="255.9">diode</text>
<text x="457.8" y="255.9">loss.</text>
<text x="463.4" y="255.9">VSERVO is</text>
<text x="474.5" y="255.9">separate</text>
<text x="483.9" y="255.9">from</text>
<text x="489.4" y="255.9">+3V3.</text>
<text x="496.2" y="255.9">Confirm</text>
<text x="504.8" y="255.9">BEC voltage,</text>
<text x="518.3" y="255.9">population</text>
<text x="529.5" y="255.9">option</text>
<text x="536.6" y="255.9">and</text>
<text x="541.2" y="255.9">back-feed</text>
<text x="552.4" y="255.9">behavior.</text>
<text x="20" y="307.8">20</text>
<text x="23.6" y="307.8">mOhm</text>
<text x="30.6" y="307.8">shunt,</text>
<text x="37.6" y="307.8">INA180</text>
<text x="45.4" y="307.8">gain</text>
<text x="50.6" y="307.8">20:</text>
<text x="54.8" y="307.8">nominal</text>
<text x="63.6" y="307.8">0.4</text>
<text x="67.8" y="307.8">V/A.</text>
<text x="73.1" y="307.8">Divider:</text>
<text x="81.3" y="307.8">6.8k</text>
<text x="86.5" y="307.8">/</text>
<text x="89" y="307.8">(47k</text>
<text x="94.5" y="307.8">+</text>
<text x="97.2" y="307.8">6.8k).</text>
<text x="103.9" y="307.8">Check</text>
<text x="110.7" y="307.8">ADC scaling</text>
<text x="123.5" y="307.8">before</text>
<text x="130.7" y="307.8">use.</text>
<text x="213.3" y="323.2">Expected</text>
<text x="223" y="323.2">node</text>
<text x="228.7" y="323.2">labels</text>
<text x="235.6" y="323.2">only.</text>
<text x="241.3" y="323.2">No</text>
<text x="244.9" y="323.2">measured</text>
<text x="255.3" y="323.2">rail,</text>
<text x="260.2" y="323.2">ripple,</text>
<text x="267.5" y="323.2">load</text>
<text x="272.7" y="323.2">or</text>
<text x="275.8" y="323.2">thermal</text>
<text x="284.3" y="323.2">qualification</text>
<text x="297.4" y="323.2">is</text>
<text x="300.2" y="323.2">claimed.</text>
</g>
<g font-size="1.8" fill="#725600">
<text x="485.3" y="193.9">BEC_IN</text>
<text x="143.7" y="223.1">ISENSE</text>
<text x="105.6" y="244.7">ISENSE</text>
<text x="90.4" y="276.5">VBAT_SENSE</text>
<text x="133.5" y="276.5">VBAT_SENSE</text>
<text x="44.6" y="294.2">VBAT_SENSE</text>
</g>
<g font-size="1.5" fill="#0000c2">
<text x="13" y="383.8">Read</text>
<text x="18.1" y="383.8">named</text>
<text x="24.6" y="383.8">nets</text>
<text x="29.1" y="383.8">within</text>
<text x="35" y="383.8">each</text>
<text x="40" y="383.8">group;</text>
<text x="46.2" y="383.8">matching</text>
<text x="54.8" y="383.8">labels</text>
<text x="60.9" y="383.8">are</text>
<text x="64.6" y="383.8">electrically</text>
<text x="74.8" y="383.8">connected.</text>
<text x="84.8" y="383.8">Cross-sheet</text>
<text x="96.2" y="383.8">signals</text>
<text x="103.1" y="383.8">use</text>
<text x="107" y="383.8">hierarchical</text>
<text x="117.9" y="383.8">ports.</text>
<text x="13" y="388.8">V1</text>
<text x="16.1" y="388.8">preserves</text>
<text x="24.9" y="388.8">original</text>
<text x="32.3" y="388.8">defects.</text>
<text x="39.9" y="388.8">V2</text>
<text x="42.9" y="388.8">is</text>
<text x="45.4" y="388.8">a</text>
<text x="47.5" y="388.8">review</text>
<text x="53.7" y="388.8">draft.</text>
<text x="59.2" y="388.8">Bench</text>
<text x="65.2" y="388.8">values</text>
<text x="71.6" y="388.8">and</text>
<text x="75.6" y="388.8">firmware</text>
<text x="83.8" y="388.8">behavior</text>
<text x="91.8" y="388.8">require</text>
<text x="98.6" y="388.8">validation.</text>
</g>
</svg>
